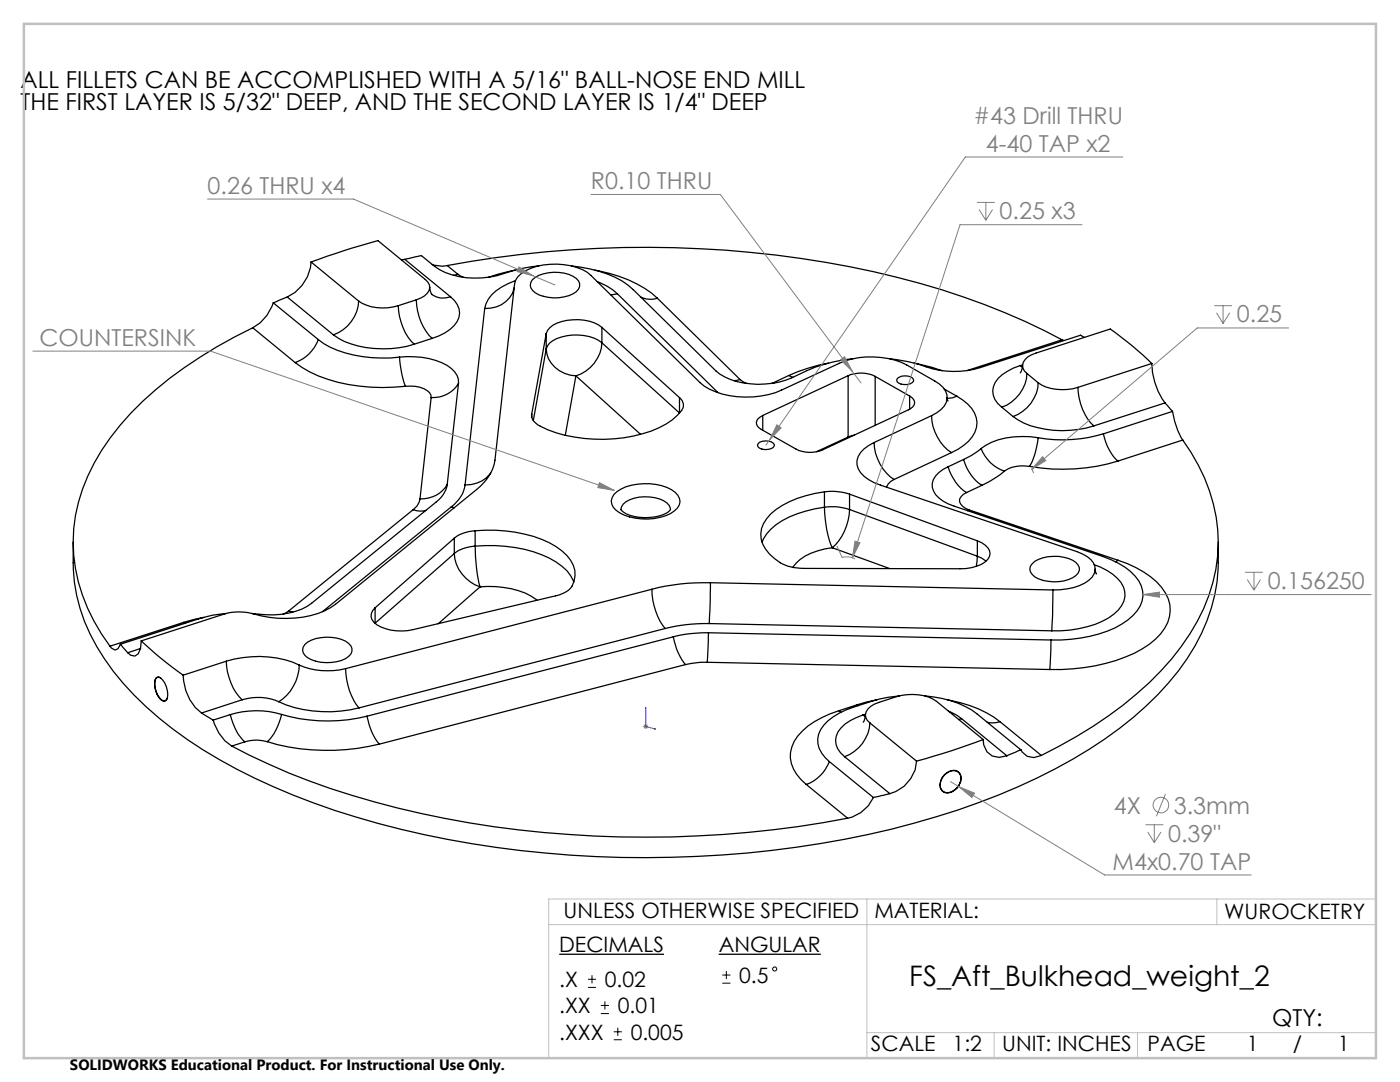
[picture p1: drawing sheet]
<svg xmlns="http://www.w3.org/2000/svg" width="279mm" height="216mm" viewBox="0 0 279 216" stroke-linecap="round" stroke-linejoin="round" font-family="sans-serif">
<g fill="none" stroke="#000" stroke-width=".25">
<path d="M57.3 59.3l-2.8 1.1M57.3 59.3l9.2 7.5M62.1 52.3a152.6 152.6 0 0 1 13.3-4.3l9.5 7.8a1.88 1.88 0 0 1-.2 3.3l-1.6 .7M62.1 52.3a8.2 8.2 0 0 1-4.8 7M62.1 52.3l9.5 7.8M80.8 51.8l3.3-.8a15.5 15.5 0 0 0 16.5 3.6 29 29 0 0 1 6.9-1.5M80.8 51.8l-.7 .1M80.8 51.8l9.1 7.4M83.1 59.8a10.9 10.9 0 0 0 3.2 7.7M83.1 59.8l-3.6 1.2M85.8 57.3l.1 .8 .3 .7M86.1 58.7a3.9 3.9 0 0 0 3.8 .5"/>
<path d="M86.3 52.8l2.1 .3 .9-.1M89.3 53a213.7 213.7 0 0 1 94.3 3.6 139.5 139.5 0 0 1 28.3 11.2M89.3 53l2.1 1.7M89.9 59.2a3.8 3.8 0 0 1-.1 6.5l-1 .7-2.5 1.1M91.4 54.7l1.1 .6M91.4 54.7l-.9 .2M102.6 57.4l-.2 .4M102.6 57.6a5.6 5.6 0 0 1-5.9 4M102.8 53.9l-3.4 .8-2 .7M102.9 56a10.6 10.6 0 0 0-5.5 3.7l-.7 1.9M106.3 55.8a7.8 7.8 0 0 1 8.1-.7 1.81 1.81 0 0 1 1.3 1.8 1.81 1.81 0 0 1-1.3 1.7 8.2 8.2 0 0 1-7.6-.2 1.68 1.68 0 0 1-.5-2.6zM114.1 53.1a23.6 23.6 0 0 1 11.2 3.8l17.6 17.1a13.5 13.5 0 0 0 9.8 2.6 17.3 17.3 0 0 0 8.4-2.7 30.2 30.2 0 0 1 9.1-2.3"/>
<path d="M118.7 53.9a24.5 24.5 0 0 1 12.5 5.6M119.2 56.2a11.9 11.9 0 0 1 4 2.4M123.2 58.6l-1.3 .2M123.2 58.6l20.1 19.8M128 59.3a4.2 4.2 0 0 0 3.2 .2M131.2 59.5l16.5 16.2M50.4 65.4a84.1 84.1 0 0 0-24.3 17 40.6 40.6 0 0 0-11 20.4 33.5 33.5 0 0 0 6.8 26.1M50.4 65.4l8.5 7M54.5 60.4a8.6 8.6 0 0 1-4.1 5M54.5 60.4l9 7.4M58.9 72.4a27.5 27.5 0 0 0 15.1 4.9h2.3l4.6-.2M63.5 67.8a20.7 20.7 0 0 0 12.5 3.6l3.7-.1"/>
<path d="M63.5 67.8a7.8 7.8 0 0 1-4.6 4.6M66.5 66.8a17.6 17.6 0 0 0 11.5 2.8l3.2-.5 1.5-.4M71.6 60.1a9.4 9.4 0 0 0 7.9 .9M71.6 60.1a7.6 7.6 0 0 1-5.1 6.7M79.5 61a11.3 11.3 0 0 0 3.2 7.7M79.7 71.3a14.7 14.7 0 0 1 10.4 2.2 3.4 3.4 0 0 1 1.4 2.9M79.7 71.3a20.9 20.9 0 0 0 1.2 5.8M80.9 77.1a5.8 5.8 0 0 1 4.8 1.3l.3 .4v.5M86 79.3l-2.2 20.3M86.3 67.5l-3.6 1.2M91.5 76.4a5.9 5.9 0 0 1-5.5 2.9M91.5 76.4l-2.2 20.3"/>
<path d="M96.7 61.6l-3.9 35.2M109 69.6a6 6 0 0 0 5.9 5.4M109 66.6l-2.9 16M109 66.6v3M109 69.6l-2.6 14.3M114.9 75l-2.1 11.9M114.9 75l12.9 11.7M120.1 65.3a9.6 9.6 0 0 0-9.8-.4l-1 1.1-.3 .6M120.1 68.4a7.4 7.4 0 0 1-5.2 6.6M120.1 68.4a9.3 9.3 0 0 0-10.4 .1l-.7 1.1M120.1 65.3l15.5 14M120.1 68.4l15.5 14v-3.1"/>
<path d="M120.1 65.3v3.1M135.6 79.3a1.8 1.8 0 0 1 .4 2.6 14.1 14.1 0 0 1-7.7 4.6 30.9 30.9 0 0 1-19-.7 6 6 0 0 1-2.9-1.9l-.2-.6-.1-.7M147.7 75.7l1.3 .8M147.7 75.7l-1.3 .3M154.3 76.4l-.3 .1M154.3 76.4h.2M157.4 74.9l.8 .4M157.4 74.9l-3.1 1.5M165.3 72.5a35.2 35.2 0 0 0-7.9 2.4M169.3 75a6.4 6.4 0 0 1 5.4 .1M169.3 75l-17.1 7.9M169.3 75v12.2"/>
<path d="M174.7 75.1l6.8 3.9M174.7 75.1v9.8M179.1 75.5a2.41 2.41 0 0 1 3.2 .2 1.1 1.1 0 0 1-1.2 1 2.26 2.26 0 0 1-2.1-.5zM181.5 79a1.33 1.33 0 0 1 1 1.2 1.33 1.33 0 0 1-.7 1.3l-17.6 8.2a6.3 6.3 0 0 1-5.3-.1l-7-3.9a1.33 1.33 0 0 1-.9-1.2 1.33 1.33 0 0 1 .7-1.3l.5-.3M181.5 79v2.7M182.5 72.5l3.5 .8 2 .7M188.5 77.6l2.5 1.5M189.1 79.3l.1 .7M191 79.1a7.7 7.7 0 0 1 3.8 4.3 5.3 5.3 0 0 1-2.5 5.5l-2.4 1.4M191 79.1l-.9 .3h-1.1M203.6 73a7.5 7.5 0 0 0-5.3 4.2 3.7 3.7 0 0 0 1.6 4M203.6 73l.4 .3"/>
<path d="M204 73l-.1 .9-.3 .5M204.1 72.8l-.5 .2M204.9 74.5a7.5 7.5 0 0 1-5 6.7M204.9 74.5l2.3 1.9M207.2 76.4a7.5 7.5 0 0 1-5 6.7M207.2 76.4a9.4 9.4 0 0 0 7.9 .9M211.9 67.8l.4 .1M211.9 67.8l-18.9 6.1M215.1 77.3a10.9 10.9 0 0 0 3.2 7.7M216.4 67.3l-.7-.4-20 6.4a18.4 18.4 0 0 1-12.6-.7l-5.5-1M229.9 72.5a13.8 13.8 0 0 0 2.6 7.9M229.9 72.5a67.8 67.8 0 0 0-8.3-6.8l-14.8 4.7a3.3 3.3 0 0 0-2.7 2.5l.1 .5 .2 .6 .5 .5"/>
<path d="M229.9 72.5l-14.8 4.8M83.8 99.6a3.4 3.4 0 0 1-1.4 2.1M89.3 96.7a5.6 5.6 0 0 1-2.2 3.5l-24.9 20.2a13.7 13.7 0 0 1-9.1 2.3l-2.8-.3M89.3 96.7a5.9 5.9 0 0 1-5.5 2.9M92.8 96.8a6.7 6.7 0 0 1-2.7 4.3M97.9 94.4a6 6 0 0 1-5.1 2.4M106.1 82.6v.6M122.5 98.7a9.8 9.8 0 0 1 8.4-2 5.6 5.6 0 0 1 4.7 2.8 2.18 2.18 0 0 1-1 2.5 10.8 10.8 0 0 1-11.7-.2 2.15 2.15 0 0 1-.4-3.1zM151.3 88.5a2.41 2.41 0 0 1 3.2 .2 1.05 1.05 0 0 1-1.2 1 1.85 1.85 0 0 1-2.1-.9zM152.2 82.9v2.9M164.5 98.1a20 20 0 0 0-10.7 4.5 5.3 5.3 0 0 0-.2 8 8.6 8.6 0 0 0 6.7 2.8l31.3 .1a7.6 7.6 0 0 0 5.5-1.8 1.83 1.83 0 0 0-.5-2.9l-1.5-.9M164.5 98.1a11.7 11.7 0 0 1 5 .5"/>
<path d="M164.5 98.1v3.1M169.3 87.2l-6.4 2.9M169.5 98.6l25.6 9.3M169.5 98.6v3.1M170.5 86.8l-1.2 .4M174.4 88.3a5.6 5.6 0 0 0-3.4 3.6 3.9 3.9 0 0 0 2.4 3.8l2.3 1.1 39.2 13.3a5.3 5.3 0 0 1 3.6 2.9 2.75 2.75 0 0 1-1.2 2.8 11.5 11.5 0 0 1-7.2 1.9M174.4 88.3a9.2 9.2 0 0 0 4 7.4M178.4 95.7a2.32 2.32 0 0 0-1.4 1.5M185.9 82.9a4.9 4.9 0 0 0 3.1-3.3 3.7 3.7 0 0 0-2.5-3.6l-5.6-3.2a16.5 16.5 0 0 0-13.4-.3l-11.5 5.3a17.7 17.7 0 0 1-15.5-.8l-22.6-22a11 11 0 0 0-8.2-2.3 9.4 9.4 0 0 0-6.4 2.5l-.4 .7-.2 .8-3.9 35.1a9.4 9.4 0 0 1-3.7 5.9l-28.1 22.9a17.5 17.5 0 0 1-11.6 2.8l-3.2-.5a12.2 12.2 0 0 0-7.5-.3l-16.5 5.3M185.9 82.9a9.2 9.2 0 0 0 4 7.4M185.9 82.9l-11.5 5.4M189.2 93.1a4.3 4.3 0 0 0-3.1 4.1 5.8 5.8 0 0 0 4.3 3.8l29.7 10.1a13.4 13.4 0 0 1 7.2 4.8 5.2 5.2 0 0 1-1.2 6.9 20.7 20.7 0 0 1-12.4 4.8l-3.9 .1"/>
<path d="M189.2 93.1a9 9 0 0 0 3.7 5.2M189.9 90.3l-11.5 5.4M192.3 91.7a9 9 0 0 0 3.7 5.1M192.3 91.7l-3.1 1.4M192.9 98.3a1.97 1.97 0 0 0-1.4 1.7 2.69 2.69 0 0 0 1.9 1.7M195.8 89.5l-1.6 1.2-1.9 1M195.8 89.5a7.6 7.6 0 0 0 4.6 4.5M196 96.8l-3.1 1.5M199.9 81.2l2.3 1.9M200.4 94a21.5 21.5 0 0 1-4.4 2.8M202.2 83.1a17.6 17.6 0 0 0 11.4 2.8l3.2-.5 1.5-.4M205.5 93.1a6.8 6.8 0 0 0-5.1 .9"/>
<path d="M207.2 87.3a15 15 0 0 0-11.4 2.2M207.2 87.3a13.9 13.9 0 0 1-1.7 5.8M220.2 86.6a28.7 28.7 0 0 1-13 .7M220.2 86.6a10.3 10.3 0 0 0 2.9 5.4M223.1 92a38.2 38.2 0 0 1-17.6 1.1M232.5 80.4l1.5 1.7M232.5 80.4l-14.2 4.6M234 82.1a14.5 14.5 0 0 0 2 5.7M234 82.1l-13.8 4.5M236 87.8a33.5 33.5 0 0 1 6.6 25.9 40.2 40.2 0 0 1-10.9 20.1 83.2 83.2 0 0 1-23.9 16.9M236 87.8l-12.9 4.2M14.6 108.2a36.1 36.1 0 0 0 2.3 15.8 49.2 49.2 0 0 0 14.8 19.3 108.6 108.6 0 0 0 35.1 18.4 206.6 206.6 0 0 0 82.3 8.5 175.6 175.6 0 0 0 54.2-13.2 91.8 91.8 0 0 0 25.4-16.1 43.5 43.5 0 0 0 13.7-22.2 43.3 43.3 0 0 0 .7-10.5"/>
<path d="M82.4 101.7a4 4 0 0 0 2.6 .1M82.4 101.7l-24.8 20.2M90.1 101.1l-25.8 21M90.1 101.1l.6 .2M90.7 110.5a7.5 7.5 0 0 0 5.1 6.6M90.7 107.4l-15.8 13.9M90.7 110.5l-15.8 13.9v-3.1M90.7 107.4v3.1M94.8 105.9a7.3 7.3 0 0 0-4.1 1.5M94.8 105.9a27.5 27.5 0 0 1 16.2 3.2 6.8 6.8 0 0 1 3.8 5.8 4.2 4.2 0 0 1-3.9 4l-28.4 6.7a8.9 8.9 0 0 1-7.9-1.5 1.83 1.83 0 0 1 .3-2.8M94.8 109a31.8 31.8 0 0 0 1 8.1M94.8 109a7.3 7.3 0 0 0-4.1 1.5"/>
<path d="M94.8 109a27.5 27.5 0 0 1 16.2 3.1 7.8 7.8 0 0 1 3.5 4M94.8 105.9v3.1M95.8 117.1h.1M95.8 117.1a17 17 0 0 1 11.1 2.5l.3 .2M95.8 117.1l-8.3 7.4M124.4 100.6a7.6 7.6 0 0 1 8-.7 1.92 1.92 0 0 1 1.4 1.8 4.5 4.5 0 0 1-3.2 1.5 7.9 7.9 0 0 1-6.6-1.4v-.7zM130.1 117.6a12.9 12.9 0 0 0 2.7 7.8M130.1 117.6l-61.1 15.8M141.8 116.3a41.2 41.2 0 0 0-11.7 1.3M141.8 116.3l-.3 8.1M141.8 116.3l68.3 1.4M164.5 101.2a21.4 21.4 0 0 0 1.6 8.1"/>
<path d="M164.5 101.2a10.4 10.4 0 0 1 5 .5M164.5 101.2a20 20 0 0 0-10.7 4.4l-.8 .9-.9 1.7M166.1 109.3h.1M166.1 109.3a11.2 11.2 0 0 0-7.8 3.8l-.1 .1M166.1 109.3l11.5 4.2M169.5 101.7a10.6 10.6 0 0 1-3.4 7.6M169.5 101.7l25.6 9.3M193.4 101.7l29.7 10.1M193.4 101.7l-.3 .2M195.1 111l.8 .4 .9 .6M195.1 111l-.3 2M195.1 107.9v3.1"/>
<path d="M206 112.5a6.9 6.9 0 0 1 6.3-1.3 3.8 3.8 0 0 1 3.1 2.1 1.99 1.99 0 0 1-1.3 2 8.4 8.4 0 0 1-7.6-.2 1.66 1.66 0 0 1-.5-2.6zM210.1 117.7l-.2 8.2M218.4 112.7a9.5 9.5 0 0 1 5.8 4.5 4.6 4.6 0 0 1-1.9 5.4 20.1 20.1 0 0 1-12.4 3.3M218.6 113.6l.2 .9M223.1 111.8a18.5 18.5 0 0 1 8.7 5.4 6.8 6.8 0 0 1-.2 9.3 19.6 19.6 0 0 1-8.9 5.3 40.9 40.9 0 0 1-13.2 1.8M223.1 111.8l-.4 .3M24 128.6l-.4 .8-.6 .3-.7-.4-.4-.4M24 128.6l1.5 1.6M28 129.4l-2.5 .8M28.2 127.9l-.2 1.5-.4 1.1-.7 .4-.8-.2-.6-.5M28.2 127.9a73.1 73.1 0 0 0 8.3 6.8M31.2 135.2l.4-.1a3.9 3.9 0 0 1 1.6 4.6l-.4 .2a2.36 2.36 0 0 1-1.8-2.2 2.78 2.78 0 0 1 .2-2.5z"/>
<path d="M32.1 135.3l-.7-.2a1.8 1.8 0 0 0-.5 2 3.7 3.7 0 0 0 1.7 2.7h.3l.5-.5M36.5 134.7a9.8 9.8 0 0 0 3.7 7.6M36.7 124.2l-14.8 4.7M36.7 124.2l.2 .2M40.7 123.2l-4 1M45.2 122.4a21.3 21.3 0 0 0-5.6 1.1l-15.6 5.1M45.2 131.9a20.9 20.9 0 0 1 14.5 .8M45.2 131.9a11.3 11.3 0 0 0 3.1 7.7M45.2 131.9l-8.7 2.8M48.3 139.6a10.5 10.5 0 0 1 7.3 .4M48.3 139.6l-8.1 2.7M57.6 121.9l-1.1 .6"/>
<path d="M57.6 121.9l.9 .2M59.7 132.7a14.6 14.6 0 0 0 9.3 .7M59.7 132.7a9.1 9.1 0 0 1-4.1 7.3M60.8 128.6a7.1 7.1 0 0 1 6.4-1.3 3.7 3.7 0 0 1 3 2.1 1.97 1.97 0 0 1-1.3 2 8.5 8.5 0 0 1-7.5-.2 1.68 1.68 0 0 1-.6-2.6zM69 133.4a12.6 12.6 0 0 0 2.6 7.9M132.8 125.4l-61.2 15.9M134.4 127.1a11.9 11.9 0 0 0 2.4 5.5M134.4 127.1l-61.2 15.8M136.8 132.6l-61.1 15.9M141.1 132.2h-1.6l-2.7 .4M141.1 132.2l68.4 1.4M141.4 126.3a26.4 26.4 0 0 0-7 .8"/>
<path d="M141.4 126.3l-.3 5.9M141.4 126.3l68.4 1.4M141.5 124.4a33.3 33.3 0 0 0-8.7 1M141.5 124.4l68.4 1.5M175 139.6l-4 1.1M179.5 138.9a35.1 35.1 0 0 0-12 3.4 7.1 7.1 0 0 0-4.3 5.1 5.2 5.2 0 0 0 2.3 4.6M184.6 138.9a20.1 20.1 0 0 1 10.3 3.5l8.8 7.2M189.1 139.6a24.2 24.2 0 0 1 10.5 4.4M209.8 127.7l-.3 5.9M40.2 142.3l2.3 1.4M42.5 143.7a8.9 8.9 0 0 0 3.7 5.2M46 142.6a10.3 10.3 0 0 0 2.9 5.4"/>
<path d="M46 142.6l-3.5 1.1M46.2 148.9a149.5 149.5 0 0 0 42.6 14.4 216.9 216.9 0 0 0 80.4 0M48.9 148l-2.7 .9M53.3 148a42.9 42.9 0 0 0 22.4 .5M53.3 148a7.7 7.7 0 0 0-4.4 0M55.6 140a24.6 24.6 0 0 0 16 1.3M56.2 142.6a32.6 32.6 0 0 0 17 .3M56.2 142.6a17.6 17.6 0 0 0-10.2 0M56.2 142.6a10.7 10.7 0 0 1-2.9 5.4M73.2 142.9a11.8 11.8 0 0 0 2.5 5.6M160.9 156.5l8.3 6.8M165.5 152a7.9 7.9 0 0 1-4.6 4.5"/>
<path d="M165.5 152l8.8 7.1M167.4 141.8a15.7 15.7 0 0 0-8.9 6.1 6.1 6.1 0 0 0 1.3 7.6l1.1 1M167.4 141.8l.5 .3M168.6 151l9 7.4M171 140.7l-3.6 1.1M171 140.7l.2 .1M172.2 142.7a9.5 9.5 0 0 0-4.9 3.3 3.7 3.7 0 0 0 1.3 5M172.2 142.7l.5 .3M172.7 142.7l-.2 1-.2 .4M172.7 142.5l-.5 .2M173.6 144.3a7.6 7.6 0 0 1-5 6.7M173.6 144.3a1.89 1.89 0 0 1 .1-3.3 20.6 20.6 0 0 1 7.4-2.4 8.6 8.6 0 0 1 5.8 1.3l9.3 7.7"/>
<path d="M173.6 144.3l9.3 7.6M174.3 159.1a7.3 7.3 0 0 1-5.1 4.2M177.6 158.4l-3.3 .7M182.9 151.9a7.2 7.2 0 0 1-5.3 6.5M188.5 154.6a2.18 2.18 0 0 1 2.9-.4 2.55 2.55 0 0 1-1.1 3.6 1.62 1.62 0 0 1-2.1 .2 1.62 1.62 0 0 1-.5-2.1zM188.7 154.4a1.88 1.88 0 0 1 2.9 .1 2.87 2.87 0 0 1-3.1 3.7 1.69 1.69 0 0 1-.8-2.4l.4-.7zM189.3 141.9l1.6 .8 1 .7M191.9 143.4l9 7.4M191.9 143.4l-.6 .2M196.2 147.6a133.4 133.4 0 0 1-13.3 4.3M196.2 147.6a3.3 3.3 0 0 0 4.7 3.2M199.6 144a4.3 4.3 0 0 1-2.6 .1"/>
<path d="M199.6 144l8.2 6.7M203.7 149.6l-2.8 1.2M203.7 149.6a2.8 2.8 0 0 0 4.1 1.1"/>
</g>
<g fill="none" stroke="#808080" stroke-width=".2">
<path d="M41.4 39.7h29.2l35.8 15.3M117.9 38.8h25.9l26.3 35.3M224.1 31.3h-31.4l-39.1 56.5M103.6 53.3l2.8 1.7-3.2-.8zM106.4 55l4.4 1.9M195 40.4h3.5M195.4 41.8l1.3 2.2M196.7 40.4v3.6M198.1 41.8l-1.4 2.2M215.9 44.8h-24.3l-21.5 66.5M6.6 70.1h35.4l80.6 27.8M167.7 71.8l.9-.6 1.5 2.9z"/>
<path d="M170.1 74.1l1.7 2.3M242.3 61h3.6M242.8 62.4l1.3 2.2M244.1 61v3.6M245.4 62.4l-1.3 2.2M257.2 65.4h-18.3l-33 28.3M119.6 96.3l3 1.6-3.3-.6zM153.6 87.8l-.7 1M155 84.8l.9 .6-2.3 2.4zM206.1 93.7v.2l.2 .5M208.1 91.1l.6 .8-2.8 1.8zM167 108.9l1.1 2.3a3.8 3.8 0 0 1 2.6 .3"/>
<path d="M170.6 108l1 .3-1.5 3zM228.1 118.6l3.3-.5v1.1zM228.1 118.6h45.5M248.5 114.2h3.5M248.9 115.6l1.4 2.2M250.3 114.2v3.6M251.6 115.6l-1.3 2.2M128.3 145h1.1M128.5 144.6l.7 .7M128.9 144.4v1.1M129.2 144.6l-.7 .7M189.7 156l30.8 18.6h29.2"/>
<path d="M191.4 157l3.1 1.3-.5 .8zM232.6 158.4l-1.8 4.5M228.6 164.6h3.6M229.1 166l1.3 2.1M230.4 164.6v3.5M231.7 166l-1.3 2.1"/>
<circle cx="231.7" cy="160.6" r="1.55"/>
</g>
<g fill="none" stroke="#000" stroke-width=".2">
<path d="M117.3 197h1.7M117.3 195.4h1.7M118.1 194.6v1.6M120.7 199.8v1.6M144.1 196.2h1.7M144.1 194.6h1.7M145 193.7v1.7M119.9 202.2h1.6M119.9 200.6h1.6M122.5 207.5h1.6M122.5 205.9h1.6M123.3 205.1v1.6"/>
<circle cx="154.6" cy="193.4" r=".41"/>
</g>
<path d="M111.6 190.4h20.9M143.4 190.4h20.4" fill="none" stroke="#000" stroke-width=".26"/>
<path d="M128.9 141.1v3.9l1.9 .5M128.9 141.1v.2zM130.6 145.4l.2 .1z" fill="none" stroke="#00f" stroke-width=".2"/>
<path d="M173 179.4v31.7M242.9 179.4v5.1M274.6 179.4h-165.1v31.7M109.5 184.5h165.1M173 206.1h101.6M198.4 206.1v5M227 206.1v5" fill="none" stroke="#c0c0c0" stroke-width=".2"/>
<path d="M4.8 4.8h269.8v206.3h-269.8z" fill="none" stroke="#c0c0c0" stroke-width=".5"/>
<path d="M130.6 145.4l.2 .1zM128.9 141.1v.2z" fill="#00f"/>
<path d="M170.6 108l-.5 3.3 1.5-3zM208.1 91.1l-2.2 2.6 2.8-1.8zM228.1 118.6l3.3 .6v-1.1zM103.6 53.3l-.4 .9 3.2 .8zM155 84.8l-1.4 3 2.3-2.4zM167.7 71.8l2.4 2.3-1.5-2.9zM191.4 157l2.6 2.1 .5-.8zM119.6 96.3l-.3 1 3.3 .6z" fill="#808080"/>
<text font-size="5.6" x="181.5" y="196.7">FS_Aft_Bulkhead_weight_2</text>
<g font-size="4.7">
<text x="4.1" y="17.5">ALL FILLETS CAN BE ACCOMPLISHED WITH A 5/16&quot; BALL-NOSE END MILL</text>
<text x="4.1" y="22">THE FIRST LAYER IS 5/32&quot; DEEP, AND THE SECOND LAYER IS 1/4&quot; DEEP</text>
<text x="253.9" y="204.7">QTY:</text>
</g>
<g font-size="4.7" fill="#808080">
<text x="194.3" y="24.7">#43 Drill THRU</text>
<text x="196.7" y="30.3">4-40 TAP x2</text>
<text x="41.4" y="38.7">0.26 THRU x4</text>
<text x="117.9" y="37.8">R0.10 THRU</text>
<text x="199.5" y="43.7">0.25 x3</text>
<text x="246.8" y="64.3">0.25</text>
<text x="7.9" y="69">COUNTERSINK</text>
<text x="253" y="117.6">0.156250</text>
<text x="222.3" y="162.3">4X</text>
<text x="233.1" y="167.9">0.39&quot;</text>
<text x="234.3" y="162.3">3.3mm</text>
<text x="222" y="173.6">M4x0.70 TAP</text>
</g>
<g font-size="4.2">
<text x="112.5" y="183.3">UNLESS OTHERWISE SPECIFIED</text>
<text x="174.5" y="183.1">MATERIAL:</text>
<text x="244.3" y="183.3">WUROCKETRY</text>
<text x="111.6" y="190">DECIMALS</text>
<text x="143.4" y="190">ANGULAR</text>
<text x="111.6" y="197">.X</text>
<text x="120.7" y="197">0.02</text>
<text x="147.5" y="196.1">0.5</text>
<text x="111.6" y="202.2">.XX</text>
<text x="123.3" y="202.2">0.01</text>
<text x="111.6" y="207.5">.XXX</text>
<text x="125.9" y="207.5">0.005</text>
<text x="173.8" y="209.8">SCALE</text>
<text x="190.1" y="209.8">1:2</text>
<text x="200" y="209.8">UNIT: INCHES</text>
<text x="229" y="209.8">PAGE</text>
<text x="248.8" y="209.8">1</text>
<text x="258" y="209.8">/</text>
<text x="267" y="209.8">1</text>
</g>
<text font-size="3" x="14" y="213.5">SOLIDWORKS Educational Product. For Instructional Use Only.</text>
</svg>
